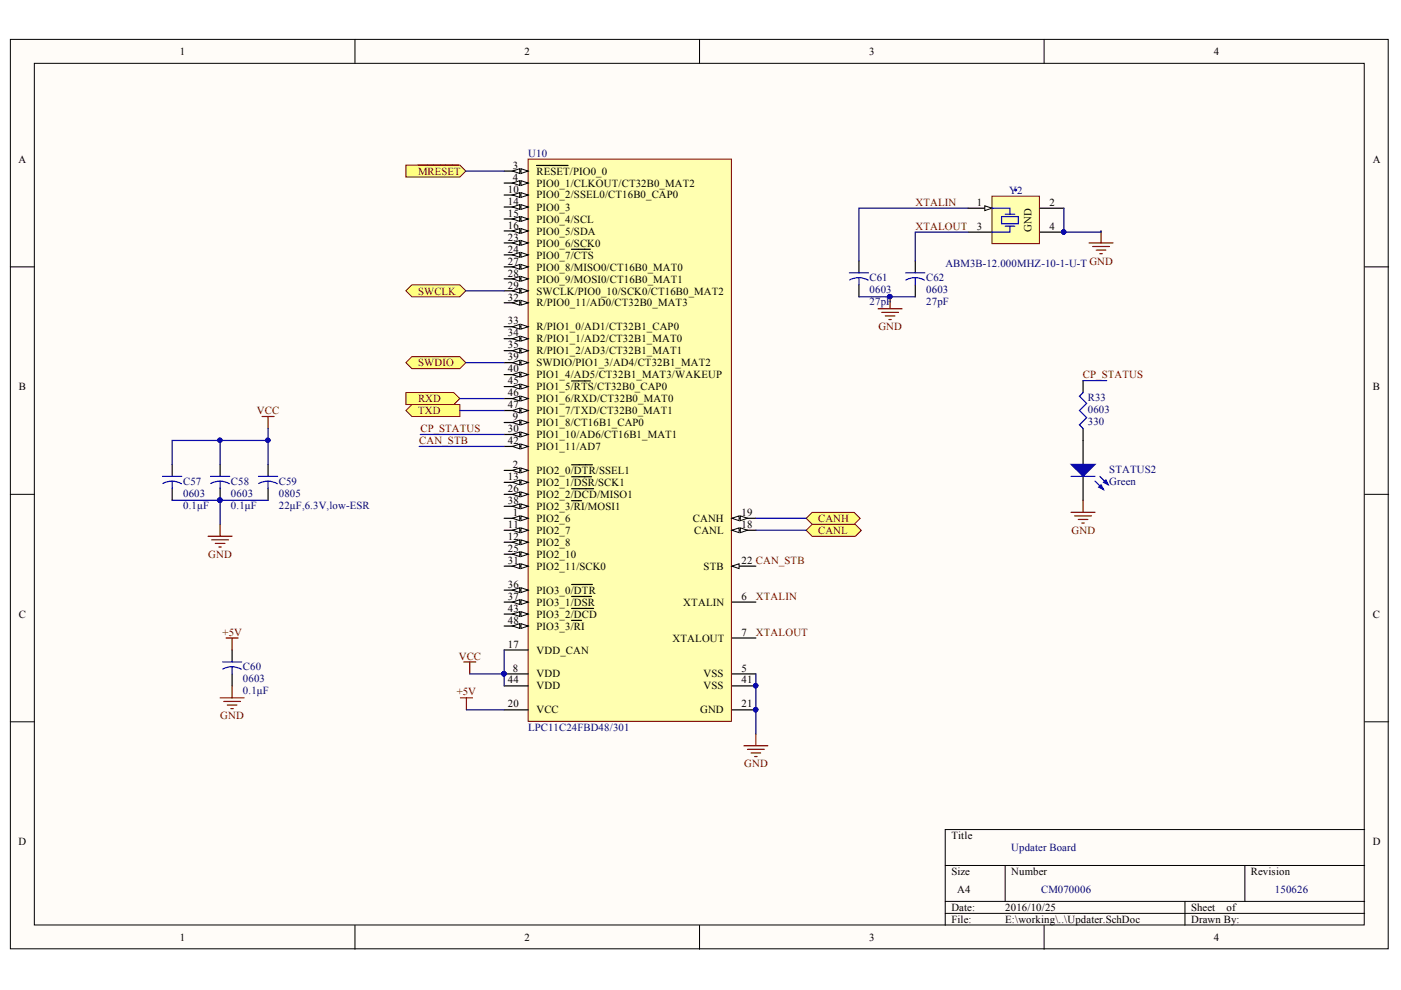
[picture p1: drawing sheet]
<svg xmlns="http://www.w3.org/2000/svg" width="297mm" height="210mm" viewBox="0 0 297 210" stroke-linecap="round" stroke-linejoin="round" font-family="sans-serif">
<g fill="#fffcf8" stroke="#000" stroke-width=".21">
<path d="M2.2 8.4h292.1v192.8h-292.1z"/>
<path d="M7.3 13.4h281.9v182.7h-281.9z"/>
</g>
<g fill="none" stroke="#000" stroke-width=".21">
<path d="M75.3 8.4v5M148.3 8.4v5M221.4 8.4v5M2.2 56.6h5.1M289.3 56.6h5.1M2.2 104.8h5.1M289.3 104.8h5.1M2.2 153h5.1M289.3 153h5.1M289.3 175.9h-88.9v20.3M75.3 196.2v5.1M148.3 196.2v5.1"/>
<path d="M200.4 183.5h88.9M200.4 191.1h88.9M200.4 193.7h88.9M213.1 183.5v7.6M221.4 196.2v5.1M251.2 191.1v5.1M263.9 183.5v7.6"/>
</g>
<path d="M98.3 140.3h2.6M99.6 140.3v2.6" fill="none" stroke="#800000" stroke-width=".25"/>
<path d="M112 33.7h43.1v119.2h-43.1z" fill="#ffffb0" stroke="#800000" stroke-width=".21"/>
<path d="M155.2 109.9h5.1" fill="none" stroke="#000" stroke-width=".25"/>
<path d="M155.2 109.9l1.5-.5v1z" fill="#fffcf8"/>
<path d="M155.2 109.9l1.5-.5v1z" fill="none" stroke="#000" stroke-width=".21"/>
<path d="M157 109.4l1.5 .5-1.5 .5z" fill="#fffcf8"/>
<path d="M157 109.4l1.5 .5-1.5 .5z" fill="none" stroke="#000" stroke-width=".21"/>
<path d="M155.2 112.4h5.1" fill="none" stroke="#000" stroke-width=".25"/>
<path d="M155.2 112.4l1.5-.5v1z" fill="#fffcf8"/>
<path d="M155.2 112.4l1.5-.5v1z" fill="none" stroke="#000" stroke-width=".21"/>
<path d="M157 111.9l1.5 .5-1.5 .5z" fill="#fffcf8"/>
<path d="M157 111.9l1.5 .5-1.5 .5z" fill="none" stroke="#000" stroke-width=".21"/>
<path d="M106.9 38.8h5.1M155.2 150.5h5.1" fill="none" stroke="#000" stroke-width=".25"/>
<circle cx="160.2" cy="150.5" r=".46" fill="#000080" stroke="#000080" stroke-width=".21"/>
<path d="M110.5 38.3l1.5 .5-1.5 .5z" fill="#fffcf8"/>
<path d="M110.5 38.3l1.5 .5-1.5 .5z" fill="none" stroke="#000" stroke-width=".21"/>
<path d="M108.7 38.8l1.5-.5v1z" fill="#fffcf8"/>
<path d="M108.7 38.8l1.5-.5v1z" fill="none" stroke="#000" stroke-width=".21"/>
<path d="M106.9 41.4h5.1" fill="none" stroke="#000" stroke-width=".25"/>
<path d="M110.5 40.8l1.5 .6-1.5 .5z" fill="#fffcf8"/>
<path d="M110.5 40.8l1.5 .6-1.5 .5z" fill="none" stroke="#000" stroke-width=".21"/>
<path d="M108.7 41.4l1.5-.6v1.1z" fill="#fffcf8"/>
<path d="M108.7 41.4l1.5-.6v1.1z" fill="none" stroke="#000" stroke-width=".21"/>
<path d="M106.9 43.9h5.1" fill="none" stroke="#000" stroke-width=".25"/>
<path d="M110.5 43.4l1.5 .5-1.5 .5z" fill="#fffcf8"/>
<path d="M110.5 43.4l1.5 .5-1.5 .5z" fill="none" stroke="#000" stroke-width=".21"/>
<path d="M108.7 43.9l1.5-.5v1z" fill="#fffcf8"/>
<path d="M108.7 43.9l1.5-.5v1z" fill="none" stroke="#000" stroke-width=".21"/>
<path d="M106.9 46.4h5.1" fill="none" stroke="#000" stroke-width=".25"/>
<path d="M110.5 45.9l1.5 .5-1.5 .5z" fill="#fffcf8"/>
<path d="M110.5 45.9l1.5 .5-1.5 .5z" fill="none" stroke="#000" stroke-width=".21"/>
<path d="M108.7 46.4l1.5-.5v1z" fill="#fffcf8"/>
<path d="M108.7 46.4l1.5-.5v1z" fill="none" stroke="#000" stroke-width=".21"/>
<path d="M106.9 49h5.1" fill="none" stroke="#000" stroke-width=".25"/>
<path d="M110.5 48.5l1.5 .5-1.5 .5z" fill="#fffcf8"/>
<path d="M110.5 48.5l1.5 .5-1.5 .5z" fill="none" stroke="#000" stroke-width=".21"/>
<path d="M108.7 49l1.5-.5v1z" fill="#fffcf8"/>
<path d="M108.7 49l1.5-.5v1z" fill="none" stroke="#000" stroke-width=".21"/>
<path d="M106.9 51.5h5.1" fill="none" stroke="#000" stroke-width=".25"/>
<path d="M110.5 51l1.5 .5-1.5 .5z" fill="#fffcf8"/>
<path d="M110.5 51l1.5 .5-1.5 .5z" fill="none" stroke="#000" stroke-width=".21"/>
<path d="M108.7 51.5l1.5-.5v1z" fill="#fffcf8"/>
<path d="M108.7 51.5l1.5-.5v1z" fill="none" stroke="#000" stroke-width=".21"/>
<path d="M106.9 54h5.1" fill="none" stroke="#000" stroke-width=".25"/>
<path d="M110.5 53.5l1.5 .5-1.5 .6z" fill="#fffcf8"/>
<path d="M110.5 53.5l1.5 .5-1.5 .6z" fill="none" stroke="#000" stroke-width=".21"/>
<path d="M108.7 54l1.5-.5v1.1z" fill="#fffcf8"/>
<path d="M108.7 54l1.5-.5v1.1z" fill="none" stroke="#000" stroke-width=".21"/>
<path d="M106.9 56.6h5.1M121.2 52.8h4" fill="none" stroke="#000" stroke-width=".25"/>
<path d="M110.5 56.1l1.5 .5-1.5 .5z" fill="#fffcf8"/>
<path d="M110.5 56.1l1.5 .5-1.5 .5z" fill="none" stroke="#000" stroke-width=".21"/>
<path d="M108.7 56.6l1.5-.5v1z" fill="#fffcf8"/>
<path d="M108.7 56.6l1.5-.5v1z" fill="none" stroke="#000" stroke-width=".21"/>
<path d="M106.9 59.1h5.1" fill="none" stroke="#000" stroke-width=".25"/>
<path d="M110.5 58.6l1.5 .5-1.5 .5z" fill="#fffcf8"/>
<path d="M110.5 58.6l1.5 .5-1.5 .5z" fill="none" stroke="#000" stroke-width=".21"/>
<path d="M108.7 59.1l1.5-.5v1z" fill="#fffcf8"/>
<path d="M108.7 59.1l1.5-.5v1z" fill="none" stroke="#000" stroke-width=".21"/>
<path d="M106.9 92.1h5.1" fill="none" stroke="#000" stroke-width=".25"/>
<path d="M110.5 91.6l1.5 .5-1.5 .5z" fill="#fffcf8"/>
<path d="M110.5 91.6l1.5 .5-1.5 .5z" fill="none" stroke="#000" stroke-width=".21"/>
<path d="M108.7 92.1l1.5-.5v1z" fill="#fffcf8"/>
<path d="M108.7 92.1l1.5-.5v1z" fill="none" stroke="#000" stroke-width=".21"/>
<path d="M106.9 94.7h5.1" fill="none" stroke="#000" stroke-width=".25"/>
<path d="M110.5 94.1l1.5 .6-1.5 .5z" fill="#fffcf8"/>
<path d="M110.5 94.1l1.5 .6-1.5 .5z" fill="none" stroke="#000" stroke-width=".21"/>
<path d="M108.7 94.7l1.5-.6v1.1z" fill="#fffcf8"/>
<path d="M108.7 94.7l1.5-.6v1.1z" fill="none" stroke="#000" stroke-width=".21"/>
<path d="M106.9 79.4h5.1" fill="none" stroke="#000" stroke-width=".25"/>
<path d="M110.5 78.9l1.5 .5-1.5 .5z" fill="#fffcf8"/>
<path d="M110.5 78.9l1.5 .5-1.5 .5z" fill="none" stroke="#000" stroke-width=".21"/>
<path d="M108.7 79.4l1.5-.5v1z" fill="#fffcf8"/>
<path d="M108.7 79.4l1.5-.5v1z" fill="none" stroke="#000" stroke-width=".21"/>
<path d="M106.9 82h5.1" fill="none" stroke="#000" stroke-width=".25"/>
<path d="M110.5 81.5l1.5 .5-1.5 .5z" fill="#fffcf8"/>
<path d="M110.5 81.5l1.5 .5-1.5 .5z" fill="none" stroke="#000" stroke-width=".21"/>
<path d="M108.7 82l1.5-.5v1z" fill="#fffcf8"/>
<path d="M108.7 82l1.5-.5v1z" fill="none" stroke="#000" stroke-width=".21"/>
<path d="M106.9 84.5h5.1M121.2 80.8h4" fill="none" stroke="#000" stroke-width=".25"/>
<path d="M110.5 84l1.5 .5-1.5 .5z" fill="#fffcf8"/>
<path d="M110.5 84l1.5 .5-1.5 .5z" fill="none" stroke="#000" stroke-width=".21"/>
<path d="M108.7 84.5l1.5-.5v1z" fill="#fffcf8"/>
<path d="M108.7 84.5l1.5-.5v1z" fill="none" stroke="#000" stroke-width=".21"/>
<path d="M106.9 87h5.1" fill="none" stroke="#000" stroke-width=".25"/>
<path d="M110.5 86.5l1.5 .5-1.5 .5z" fill="#fffcf8"/>
<path d="M110.5 86.5l1.5 .5-1.5 .5z" fill="none" stroke="#000" stroke-width=".21"/>
<path d="M108.7 87l1.5-.5v1z" fill="#fffcf8"/>
<path d="M108.7 87l1.5-.5v1z" fill="none" stroke="#000" stroke-width=".21"/>
<path d="M106.9 89.6h5.1" fill="none" stroke="#000" stroke-width=".25"/>
<path d="M110.5 89.1l1.5 .5-1.5 .5z" fill="#fffcf8"/>
<path d="M110.5 89.1l1.5 .5-1.5 .5z" fill="none" stroke="#000" stroke-width=".21"/>
<path d="M108.7 89.6l1.5-.5v1z" fill="#fffcf8"/>
<path d="M108.7 89.6l1.5-.5v1z" fill="none" stroke="#000" stroke-width=".21"/>
<path d="M106.9 99.7h5.1" fill="none" stroke="#000" stroke-width=".25"/>
<path d="M110.5 99.2l1.5 .5-1.5 .5z" fill="#fffcf8"/>
<path d="M110.5 99.2l1.5 .5-1.5 .5z" fill="none" stroke="#000" stroke-width=".21"/>
<path d="M108.7 99.7l1.5-.5v1z" fill="#fffcf8"/>
<path d="M108.7 99.7l1.5-.5v1z" fill="none" stroke="#000" stroke-width=".21"/>
<path d="M121.2 98.5h4.4M106.9 102.3h5.1" fill="none" stroke="#000" stroke-width=".25"/>
<path d="M110.5 101.8l1.5 .5-1.5 .5z" fill="#fffcf8"/>
<path d="M110.5 101.8l1.5 .5-1.5 .5z" fill="none" stroke="#000" stroke-width=".21"/>
<path d="M108.7 102.3l1.5-.5v1z" fill="#fffcf8"/>
<path d="M108.7 102.3l1.5-.5v1z" fill="none" stroke="#000" stroke-width=".21"/>
<path d="M106.9 117.5h5.1M121.2 101.1h4.2" fill="none" stroke="#000" stroke-width=".25"/>
<path d="M110.5 117l1.5 .5-1.5 .5z" fill="#fffcf8"/>
<path d="M110.5 117l1.5 .5-1.5 .5z" fill="none" stroke="#000" stroke-width=".21"/>
<path d="M108.7 117.5l1.5-.5v1z" fill="#fffcf8"/>
<path d="M108.7 117.5l1.5-.5v1z" fill="none" stroke="#000" stroke-width=".21"/>
<path d="M106.9 120h5.1" fill="none" stroke="#000" stroke-width=".25"/>
<path d="M110.5 119.5l1.5 .5-1.5 .5z" fill="#fffcf8"/>
<path d="M110.5 119.5l1.5 .5-1.5 .5z" fill="none" stroke="#000" stroke-width=".21"/>
<path d="M108.7 120l1.5-.5v1z" fill="#fffcf8"/>
<path d="M108.7 120l1.5-.5v1z" fill="none" stroke="#000" stroke-width=".21"/>
<path d="M106.9 104.8h5.1" fill="none" stroke="#000" stroke-width=".25"/>
<path d="M110.5 104.3l1.5 .5-1.5 .5z" fill="#fffcf8"/>
<path d="M110.5 104.3l1.5 .5-1.5 .5z" fill="none" stroke="#000" stroke-width=".21"/>
<path d="M108.7 104.8l1.5-.5v1z" fill="#fffcf8"/>
<path d="M108.7 104.8l1.5-.5v1z" fill="none" stroke="#000" stroke-width=".21"/>
<path d="M106.9 107.3h5.1M121.2 103.6h4.7" fill="none" stroke="#000" stroke-width=".25"/>
<path d="M110.5 106.8l1.5 .5-1.5 .6z" fill="#fffcf8"/>
<path d="M110.5 106.8l1.5 .5-1.5 .6z" fill="none" stroke="#000" stroke-width=".21"/>
<path d="M108.7 107.3l1.5-.5v1.1z" fill="#fffcf8"/>
<path d="M108.7 107.3l1.5-.5v1.1z" fill="none" stroke="#000" stroke-width=".21"/>
<path d="M106.9 109.9h5.1M121.2 106.2h2.1" fill="none" stroke="#000" stroke-width=".25"/>
<path d="M110.5 109.4l1.5 .5-1.5 .5z" fill="#fffcf8"/>
<path d="M110.5 109.4l1.5 .5-1.5 .5z" fill="none" stroke="#000" stroke-width=".21"/>
<path d="M108.7 109.9l1.5-.5v1z" fill="#fffcf8"/>
<path d="M108.7 109.9l1.5-.5v1z" fill="none" stroke="#000" stroke-width=".21"/>
<path d="M106.9 112.4h5.1" fill="none" stroke="#000" stroke-width=".25"/>
<path d="M110.5 111.9l1.5 .5-1.5 .5z" fill="#fffcf8"/>
<path d="M110.5 111.9l1.5 .5-1.5 .5z" fill="none" stroke="#000" stroke-width=".21"/>
<path d="M108.7 112.4l1.5-.5v1z" fill="#fffcf8"/>
<path d="M108.7 112.4l1.5-.5v1z" fill="none" stroke="#000" stroke-width=".21"/>
<path d="M106.9 115h5.1" fill="none" stroke="#000" stroke-width=".25"/>
<path d="M110.5 114.5l1.5 .5-1.5 .5z" fill="#fffcf8"/>
<path d="M110.5 114.5l1.5 .5-1.5 .5z" fill="none" stroke="#000" stroke-width=".21"/>
<path d="M108.7 115l1.5-.5v1z" fill="#fffcf8"/>
<path d="M108.7 115l1.5-.5v1z" fill="none" stroke="#000" stroke-width=".21"/>
<path d="M106.9 125.1h5.1" fill="none" stroke="#000" stroke-width=".25"/>
<path d="M110.5 124.6l1.5 .5-1.5 .5z" fill="#fffcf8"/>
<path d="M110.5 124.6l1.5 .5-1.5 .5z" fill="none" stroke="#000" stroke-width=".21"/>
<path d="M108.7 125.1l1.5-.5v1z" fill="#fffcf8"/>
<path d="M108.7 125.1l1.5-.5v1z" fill="none" stroke="#000" stroke-width=".21"/>
<path d="M106.9 127.7h5.1M121.2 123.9h4.4" fill="none" stroke="#000" stroke-width=".25"/>
<path d="M110.5 127.1l1.5 .6-1.5 .5z" fill="#fffcf8"/>
<path d="M110.5 127.1l1.5 .6-1.5 .5z" fill="none" stroke="#000" stroke-width=".21"/>
<path d="M108.7 127.7l1.5-.6v1.1z" fill="#fffcf8"/>
<path d="M108.7 127.7l1.5-.6v1.1z" fill="none" stroke="#000" stroke-width=".21"/>
<path d="M106.9 130.2h5.1M121.2 126.5h4.2" fill="none" stroke="#000" stroke-width=".25"/>
<path d="M110.5 129.7l1.5 .5-1.5 .5z" fill="#fffcf8"/>
<path d="M110.5 129.7l1.5 .5-1.5 .5z" fill="none" stroke="#000" stroke-width=".21"/>
<path d="M108.7 130.2l1.5-.5v1z" fill="#fffcf8"/>
<path d="M108.7 130.2l1.5-.5v1z" fill="none" stroke="#000" stroke-width=".21"/>
<path d="M106.9 132.7h5.1M121.2 129h4.7" fill="none" stroke="#000" stroke-width=".25"/>
<path d="M110.5 132.2l1.5 .5-1.5 .5z" fill="#fffcf8"/>
<path d="M110.5 132.2l1.5 .5-1.5 .5z" fill="none" stroke="#000" stroke-width=".21"/>
<path d="M108.7 132.7l1.5-.5v1z" fill="#fffcf8"/>
<path d="M108.7 132.7l1.5-.5v1z" fill="none" stroke="#000" stroke-width=".21"/>
<path d="M106.9 64.2h5.1M121.2 131.5h2.1" fill="none" stroke="#000" stroke-width=".25"/>
<path d="M110.5 63.7l1.5 .5-1.5 .5z" fill="#fffcf8"/>
<path d="M110.5 63.7l1.5 .5-1.5 .5z" fill="none" stroke="#000" stroke-width=".21"/>
<path d="M108.7 64.2l1.5-.5v1z" fill="#fffcf8"/>
<path d="M108.7 64.2l1.5-.5v1z" fill="none" stroke="#000" stroke-width=".21"/>
<path d="M106.9 69.3h5.1" fill="none" stroke="#000" stroke-width=".25"/>
<path d="M110.5 68.8l1.5 .5-1.5 .5z" fill="#fffcf8"/>
<path d="M110.5 68.8l1.5 .5-1.5 .5z" fill="none" stroke="#000" stroke-width=".21"/>
<path d="M108.7 69.3l1.5-.5v1z" fill="#fffcf8"/>
<path d="M108.7 69.3l1.5-.5v1z" fill="none" stroke="#000" stroke-width=".21"/>
<path d="M106.9 71.8h5.1" fill="none" stroke="#000" stroke-width=".25"/>
<path d="M110.5 71.3l1.5 .5-1.5 .5z" fill="#fffcf8"/>
<path d="M110.5 71.3l1.5 .5-1.5 .5z" fill="none" stroke="#000" stroke-width=".21"/>
<path d="M108.7 71.8l1.5-.5v1z" fill="#fffcf8"/>
<path d="M108.7 71.8l1.5-.5v1z" fill="none" stroke="#000" stroke-width=".21"/>
<path d="M106.9 74.3h5.1" fill="none" stroke="#000" stroke-width=".25"/>
<path d="M110.5 73.8l1.5 .5-1.5 .6z" fill="#fffcf8"/>
<path d="M110.5 73.8l1.5 .5-1.5 .6z" fill="none" stroke="#000" stroke-width=".21"/>
<path d="M108.7 74.3l1.5-.5v1.1z" fill="#fffcf8"/>
<path d="M108.7 74.3l1.5-.5v1.1z" fill="none" stroke="#000" stroke-width=".21"/>
<path d="M106.9 36.3h5.1" fill="none" stroke="#000" stroke-width=".25"/>
<path d="M110.5 35.8l1.5 .5-1.5 .5z" fill="#fffcf8"/>
<path d="M110.5 35.8l1.5 .5-1.5 .5z" fill="none" stroke="#000" stroke-width=".21"/>
<path d="M108.7 36.3l1.5-.5v1z" fill="#fffcf8"/>
<path d="M108.7 36.3l1.5-.5v1z" fill="none" stroke="#000" stroke-width=".21"/>
<path d="M113.8 35.1h6.6M155.2 120h5.1" fill="none" stroke="#000" stroke-width=".25"/>
<path d="M155.2 120l1.5-.5v1z" fill="#fffcf8"/>
<path d="M155.2 120l1.5-.5v1z" fill="none" stroke="#000" stroke-width=".21"/>
<path d="M106.9 61.7h5.1" fill="none" stroke="#000" stroke-width=".25"/>
<path d="M110.5 61.2l1.5 .5-1.5 .5z" fill="#fffcf8"/>
<path d="M110.5 61.2l1.5 .5-1.5 .5z" fill="none" stroke="#000" stroke-width=".21"/>
<path d="M108.7 61.7l1.5-.5v1z" fill="#fffcf8"/>
<path d="M108.7 61.7l1.5-.5v1z" fill="none" stroke="#000" stroke-width=".21"/>
<path d="M106.9 76.9h5.1" fill="none" stroke="#000" stroke-width=".25"/>
<path d="M110.5 76.4l1.5 .5-1.5 .5z" fill="#fffcf8"/>
<path d="M110.5 76.4l1.5 .5-1.5 .5z" fill="none" stroke="#000" stroke-width=".21"/>
<path d="M108.7 76.9l1.5-.5v1z" fill="#fffcf8"/>
<path d="M108.7 76.9l1.5-.5v1z" fill="none" stroke="#000" stroke-width=".21"/>
<g fill="none" stroke="#000" stroke-width=".25">
<path d="M36.5 98.5v2.5M46.7 98.5v2.5M56.8 98.5v2.5M36.5 103.5v2.6M46.7 103.5v2.6M56.8 103.5v2.6M49.2 137.8v2.5M106.9 137.8h5.1M155.2 127.7h5.1M155.2 135.3h5.1M49.2 142.9v2.5M106.9 150.5h5.1"/>
<path d="M106.9 142.9h5.1M106.9 145.4h5.1M155.2 142.9h5.1M155.2 145.4h5.1"/>
</g>
<g fill="#000080" stroke="#000080" stroke-width=".21">
<circle cx="106.8" cy="142.8" r=".46"/>
<circle cx="160.2" cy="145.4" r=".46"/>
<circle cx="160.2" cy="150.5" r=".46"/>
<circle cx="46.6" cy="106" r=".46"/>
</g>
<g fill="none" stroke="#800000" stroke-width=".25">
<path d="M55.6 88.3h2.5M56.8 88.3v2.5M44.1 113.7h5.1M44.9 114.5h3.5M45.7 115.2h2M46.4 116h.5M46.7 111.2v2.5M47.9 135.3h2.6M49.2 135.3v2.5M46.7 148h5.1M47.4 148.7h3.6M48.2 149.5h2"/>
<path d="M49 150.2h.5M49.2 145.4v2.6M97.6 148h2.6M98.9 148v2.5M157.7 158.1h5.1M158.5 158.9h3.5M159.2 159.6h2.1M160.3 155.6v2.5M160 160.4h.5"/>
</g>
<g fill="none" stroke="#00f" stroke-width=".25">
<path d="M34.5 101h4M36.5 102l1.2 .2 .8 .4M36.5 102l-.8 .1-1.2 .4M36.5 102v1.5M44.6 101h4.1M46.7 102l1.2 .2 .7 .4M46.7 102l-.9 .1-1.1 .4M46.7 102v1.5M54.8 101h4.1M56.8 102l1.2 .2 .8 .4M56.8 102l-.8 .1-1.2 .4M56.8 102v1.5"/>
<path d="M47.2 140.3h4M49.2 141.4l.8 .1 1.2 .4M49.2 141.4l-1.2 .1-.8 .4M49.2 141.4v1.5"/>
</g>
<path d="M86.1 35h11.4l1.3 1.3-1.3 1.2h-11.4z" fill-rule="evenodd" fill="#ffff80" stroke="#800000" stroke-width=".21"/>
<path d="M88.6 35h8.6" fill="none" stroke="#800000" stroke-width=".25"/>
<g fill="#ffff80" stroke="#800000" stroke-width=".21">
<path d="M86.1 76.9l1.2-1.3h10.2l1.3 1.3-1.3 1.3h-10.2z" fill-rule="evenodd"/>
<path d="M86.1 61.7l1.2-1.3h10.2l1.3 1.3-1.3 1.2h-10.2z" fill-rule="evenodd"/>
<path d="M86.1 83.2h10.1l1.3 1.3-1.3 1.3h-10.1z" fill-rule="evenodd"/>
<path d="M86.1 87l1.2-1.2h10.2v2.5h-10.2z" fill-rule="evenodd"/>
<path d="M170.9 109.9l1.3-1.3h8.9l1.3 1.3-1.3 1.3h-8.9z" fill-rule="evenodd"/>
<path d="M170.9 112.5l1.3-1.3h9.1l1.3 1.3-1.3 1.2h-9.1z" fill-rule="evenodd"/>
</g>
<path d="M229.6 93.4v5.1M229.6 101v5.1" fill="none" stroke="#000" stroke-width=".25"/>
<path d="M227.1 98.5h5.1l-2.6 2.5z" fill="#00f"/>
<path d="M227.1 98.5h5.1l-2.6 2.5zM232.2 102l1.8 1.8M233.2 101l1.8 1.8" fill="none" stroke="#00f" stroke-width=".25"/>
<path d="M232.9 103.3l.5-.5 .6 1z" fill="#00f"/>
<path d="M232.9 103.3l.5-.5 .6 1z" fill="none" stroke="#00f" stroke-width=".25"/>
<path d="M234 102.3l.5-.5 .5 1z" fill="#00f"/>
<path d="M180.1 57.9h4M182.1 58.9l1.2 .2 .8 .3M182.1 58.9h-.8l-1.2 .5M182.1 58.9v1.5M192 57.9h4.1M194.1 58.9l1.2 .2 .7 .3M194.1 58.9l-1.3 .1-.7 .4M194.1 58.9v1.5M229.6 83.2l-.7 .8 1.5 1.5-1.5 1.5 1.5 1.6-1.5 1.5 .7 .7M227.1 101h5.1M234 102.3l.5-.5 .5 1z" fill="none" stroke="#00f" stroke-width=".25"/>
<path d="M186.2 65.5h5.1M186.9 66.2h3.6M187.7 67h2M188.5 67.7h.5M188.7 62.9v2.6M227.1 108.6h5.1M227.9 109.4h3.5M228.6 110.1h2M229.4 110.9h.5M229.6 106.1v2.5" fill="none" stroke="#800000" stroke-width=".25"/>
<path d="M182.1 55.3v2.6M194.1 55.3v2.6M182.1 60.4v2.5M194.1 60.4v2.5M229.6 80.7v2.5M229.6 90.8v2.6" fill="none" stroke="#000" stroke-width=".25"/>
<g fill="none" stroke="#000080" stroke-width=".25">
<path d="M98.8 36.3h8.1M98.8 61.7h8.1M98.8 76.9h8.1M46.7 93.4v5.1M56.8 90.8v7.7M56.8 93.4h-20.3v5.1M88.9 94.7h18M89.1 92.1h17.8M97.5 84.5h9.4M97.5 87h9.4M229.6 80.7h5M36.5 106.1h20.3"/>
<path d="M46.7 106.1v5.1M160.3 112.4l10.6 .1M160.3 109.9h10.6M106.9 137.8v7.6M98.9 150.5h8M99.6 142.9h7.3M160.3 142.9v12.7"/>
</g>
<g fill="#000080" stroke="#000080" stroke-width=".21">
<circle cx="106.8" cy="142.8" r=".46"/>
<circle cx="160.2" cy="145.4" r=".46"/>
<circle cx="160.2" cy="150.5" r=".46"/>
<circle cx="56.8" cy="93.3" r=".46"/>
<circle cx="46.6" cy="106" r=".46"/>
<circle cx="46.6" cy="93.3" r=".46"/>
<circle cx="188.7" cy="62.9" r=".46"/>
</g>
<path d="M210.3 41.6h10.1v10.1h-10.1z" fill="#ffffb0" stroke="#800000" stroke-width=".21"/>
<path d="M205.2 49.2h5.1M205.2 44.1h5.1" fill="none" stroke="#000" stroke-width=".25"/>
<path d="M208.8 43.6l1.5 .5-1.5 .6z" fill="#fffcf8"/>
<path d="M208.8 43.6l1.5 .5-1.5 .6z" fill="none" stroke="#000" stroke-width=".21"/>
<path d="M220.5 49.2h5.1M220.5 44.1h5.1" fill="none" stroke="#000" stroke-width=".25"/>
<g fill="#000080" stroke="#000080" stroke-width=".21">
<circle cx="225.5" cy="49.2" r=".46"/>
<circle cx="215.3" cy="40.3" r=".21"/>
<circle cx="188.7" cy="62.9" r=".46"/>
</g>
<path d="M210.3 44.1h3.8v1.3M212.4 45.9h3.5v1.5h-3.5zM213.1 45.4h2M213.1 48h2M214.1 48v1.2h-3.8" fill="none" stroke="#00f" stroke-width=".25"/>
<path d="M230.9 51.5h5.1M231.7 52.3h3.5M232.4 53h2.1M233.2 53.8h.5M233.4 49v2.5" fill="none" stroke="#800000" stroke-width=".25"/>
<path d="M205.2 49.2h-11.1v6.1M205.2 44.1h-23.1v11.2M225.6 44.1v5.1h7.8v-.2M182.1 62.9h12" fill="none" stroke="#000080" stroke-width=".25"/>
<g font-size="2.3">
<text x="38.1" y="11.7">1</text>
<text x="111.2" y="11.7">2</text>
<text x="184.3" y="11.7">3</text>
<text x="257.4" y="11.7">4</text>
<text x="3.9" y="34.5">A</text>
<text x="108.8" y="35.7">3</text>
<text x="291.1" y="34.5">A</text>
<text x="107.7" y="40.8">10</text>
<text x="108.8" y="38.3">4</text>
<text x="113.7" y="39.5">PIO0_1/CLKOUT/CT32B0_MAT2</text>
<text x="113.7" y="37">RESET/PIO0_0</text>
<text x="107.7" y="43.4">14</text>
<text x="107.7" y="46">15</text>
<text x="113.7" y="42.1">PIO0_2/SSEL0/CT16B0_CAP0</text>
<text x="113.7" y="44.7">PIO0_3</text>
<text x="113.7" y="47.2">PIO0_4/SCL</text>
<text x="207.1" y="43.7">1</text>
<text x="222.5" y="43.7">2</text>
<text x="107.7" y="48.5">16</text>
<text x="107.7" y="51">23</text>
<text x="107.7" y="53.6">24</text>
<text x="113.7" y="49.8">PIO0_5/SDA</text>
<text x="113.7" y="52.3">PIO0_6/SCK0</text>
<text x="207.1" y="48.8">3</text>
<text x="218.7" y="49.2" transform="rotate(-90 218.7 49.2)">GND</text>
<text x="222.5" y="48.8">4</text>
<text x="107.7" y="56.1">27</text>
<text x="107.7" y="58.6">28</text>
<text x="113.7" y="54.8">PIO0_7/CTS</text>
<text x="113.7" y="57.4">PIO0_8/MISO0/CT16B0_MAT0</text>
<text x="113.7" y="59.9">PIO0_9/MOSI0/CT16B0_MAT1</text>
<text x="107.7" y="63.7">32</text>
<text x="107.7" y="61.2">29</text>
<text x="113.7" y="65">R/PIO0_11/AD0/CT32B0_MAT3</text>
<text x="113.7" y="62.4">SWCLK/PIO0_10/SCK0/CT16B0_MAT2</text>
<text x="107.7" y="68.8">33</text>
<text x="107.7" y="71.3">34</text>
<text x="113.7" y="70.1">R/PIO1_0/AD1/CT32B1_CAP0</text>
<text x="107.7" y="73.9">35</text>
<text x="107.7" y="76.4">39</text>
<text x="113.7" y="72.6">R/PIO1_1/AD2/CT32B1_MAT0</text>
<text x="113.7" y="75.1">R/PIO1_2/AD3/CT32B1_MAT1</text>
<text x="113.7" y="77.7">SWDIO/PIO1_3/AD4/CT32B1_MAT2</text>
<text x="4" y="82.7">B</text>
<text x="107.7" y="78.9">40</text>
<text x="107.7" y="81.5">45</text>
<text x="107.7" y="84">46</text>
<text x="113.7" y="80.2">PIO1_4/AD5/CT32B1_MAT3/WAKEUP</text>
<text x="113.7" y="82.7">PIO1_5/RTS/CT32B0_CAP0</text>
<text x="291.1" y="82.7">B</text>
<text x="107.7" y="86.5">47</text>
<text x="108.8" y="89.1">9</text>
<text x="113.7" y="85.3">PIO1_6/RXD/CT32B0_MAT0</text>
<text x="113.7" y="87.8">PIO1_7/TXD/CT32B0_MAT1</text>
<text x="107.7" y="91.6">30</text>
<text x="107.7" y="94.1">42</text>
<text x="113.7" y="92.9">PIO1_10/AD6/CT16B1_MAT1</text>
<text x="113.7" y="95.4">PIO1_11/AD7</text>
<text x="113.7" y="90.3">PIO1_8/CT16B1_CAP0</text>
<text x="107.7" y="101.7">13</text>
<text x="108.8" y="99.2">2</text>
<text x="113.7" y="100.5">PIO2_0/DTR/SSEL1</text>
<text x="107.7" y="104.4">26</text>
<text x="107.7" y="106.9">38</text>
<text x="113.7" y="103">PIO2_1/DSR/SCK1</text>
<text x="113.7" y="105.6">PIO2_2/DCD/MISO1</text>
<text x="107.7" y="112">11</text>
<text x="108.8" y="109.4">1</text>
<text x="113.7" y="108.2">PIO2_3/RI/MOSI1</text>
<text x="113.7" y="110.7">PIO2_6</text>
<text x="113.7" y="113.2">PIO2_7</text>
<text x="146.9" y="110.7">CANH</text>
<text x="147.2" y="113.2">CANL</text>
<text x="157.2" y="109.4">19</text>
<text x="157.2" y="112">18</text>
<text x="107.7" y="117">25</text>
<text x="107.7" y="119.6">31</text>
<text x="107.7" y="114.5">12</text>
<text x="113.7" y="118.3">PIO2_10</text>
<text x="113.7" y="115.8">PIO2_8</text>
<text x="157.2" y="119.6">22 CAN_STB</text>
<text x="107.7" y="124.6">36</text>
<text x="113.7" y="120.8">PIO2_11/SCK0</text>
<text x="113.7" y="125.9">PIO3_0/DTR</text>
<text x="149.2" y="120.8">STB</text>
<text x="4" y="131">C</text>
<text x="107.7" y="127.2">37</text>
<text x="107.7" y="129.7">43</text>
<text x="113.7" y="128.4">PIO3_1/DSR</text>
<text x="113.7" y="131">PIO3_2/DCD</text>
<text x="144.9" y="128.4">XTALIN</text>
<text x="157.2" y="127.2">6</text>
<text x="291.1" y="131">C</text>
<text x="107.7" y="132.2">48</text>
<text x="107.7" y="137.3">17</text>
<text x="113.7" y="133.5">PIO3_3/RI</text>
<text x="142.6" y="136">XTALOUT</text>
<text x="157.2" y="134.8">7</text>
<text x="108.8" y="142.4">8</text>
<text x="113.7" y="143.6">VDD</text>
<text x="113.7" y="138.6">VDD_CAN</text>
<text x="149.2" y="143.6">VSS</text>
<text x="157.2" y="142.4">5</text>
<text x="107.7" y="150">20</text>
<text x="107.7" y="144.9">44</text>
<text x="113.7" y="146.2">VDD</text>
<text x="149.2" y="146.2">VSS</text>
<text x="157.2" y="150">21</text>
<text x="157.2" y="144.9">41</text>
<text x="113.7" y="151.2">VCC</text>
<text x="148.4" y="151.2">GND</text>
<text x="3.9" y="179.2">D</text>
<text x="201.7" y="177.9">Title</text>
<text x="291.1" y="179.2">D</text>
<text x="201.7" y="185.6">Size</text>
<text x="214.4" y="185.6">Number</text>
<text x="265.2" y="185.6">Revision</text>
<text x="203" y="189.4">A4</text>
<text x="201.7" y="193.2">Date:</text>
<text x="201.7" y="195.7">File:</text>
<text x="213.1" y="193.2">2016/10/25</text>
<text x="213.1" y="195.7">E:\working\..\Updater.SchDoc</text>
<text x="252.5" y="193.2">Sheet</text>
<text x="252.5" y="195.7">Drawn By:</text>
<text x="260.1" y="193.2">of</text>
<text x="38.1" y="199.5">1</text>
<text x="111.2" y="199.5">2</text>
<text x="184.3" y="199.5">3</text>
<text x="257.4" y="199.5">4</text>
</g>
<g font-size="2.3" fill="#000080">
<text x="112" y="33.2">U10</text>
<text x="214" y="41.1">Y2</text>
<text x="184.4" y="59.7">C61</text>
<text x="196.4" y="59.7">C62</text>
<text x="200.4" y="56.6">ABM3B-12.000MHZ-10-1-U-T GND</text>
<text x="184.4" y="64.7">27pF</text>
<text x="184.4" y="62.2">0603</text>
<text x="196.4" y="64.7">27pF</text>
<text x="196.4" y="62.2">0603</text>
<text x="230.6" y="85">R33</text>
<text x="230.6" y="87.5">0603</text>
<text x="230.6" y="90.1">330</text>
<text x="235.2" y="100.2">STATUS2</text>
<text x="38.8" y="107.9">0.1μF</text>
<text x="38.8" y="102.8">C57</text>
<text x="38.8" y="105.4">0603</text>
<text x="49" y="107.9">0.1μF</text>
<text x="49" y="102.8">C58</text>
<text x="49" y="105.4">0603</text>
<text x="59.1" y="107.9">22μF,6.3V,low-ESR</text>
<text x="59.1" y="102.8">C59</text>
<text x="59.1" y="105.4">0805</text>
<text x="235.2" y="102.8">Green</text>
<text x="51.5" y="142.1">C60</text>
<text x="51.5" y="147.2">0.1μF</text>
<text x="51.5" y="144.7">0603</text>
<text x="112" y="155.1">LPC11C24FBD48/301</text>
<text x="214.4" y="180.5">Updater Board</text>
<text x="220.7" y="189.4">CM070006</text>
<text x="270.3" y="189.4">150626</text>
</g>
<g font-size="2.3" fill="#800000">
<text x="88.6" y="37">MRESET</text>
<text x="194.1" y="43.7">XTALIN</text>
<text x="194.1" y="48.8">XTALOUT</text>
<text x="88.6" y="62.4">SWCLK</text>
<text x="186.2" y="70.1">GND</text>
<text x="88.6" y="77.7">SWDIO</text>
<text x="229.6" y="80.2">CP_STATUS</text>
<text x="54.5" y="87.8">VCC</text>
<text x="88.6" y="85.3">RXD</text>
<text x="88.6" y="87.8">TXD</text>
<text x="88.9" y="94.1">CAN_STB</text>
<text x="89.1" y="91.6">CP_STATUS</text>
<text x="173.5" y="110.7">CANH</text>
<text x="173.5" y="113.2">CANL</text>
<text x="227.2" y="113.2">GND</text>
<text x="44.1" y="118.3">GND</text>
<text x="160.3" y="127.2">XTALIN</text>
<text x="47.2" y="134.8">+5V</text>
<text x="160.3" y="134.8">XTALOUT</text>
<text x="97.3" y="139.8">VCC</text>
<text x="96.8" y="147.4">+5V</text>
<text x="46.7" y="152.5">GND</text>
<text x="157.8" y="162.7">GND</text>
</g>
</svg>
